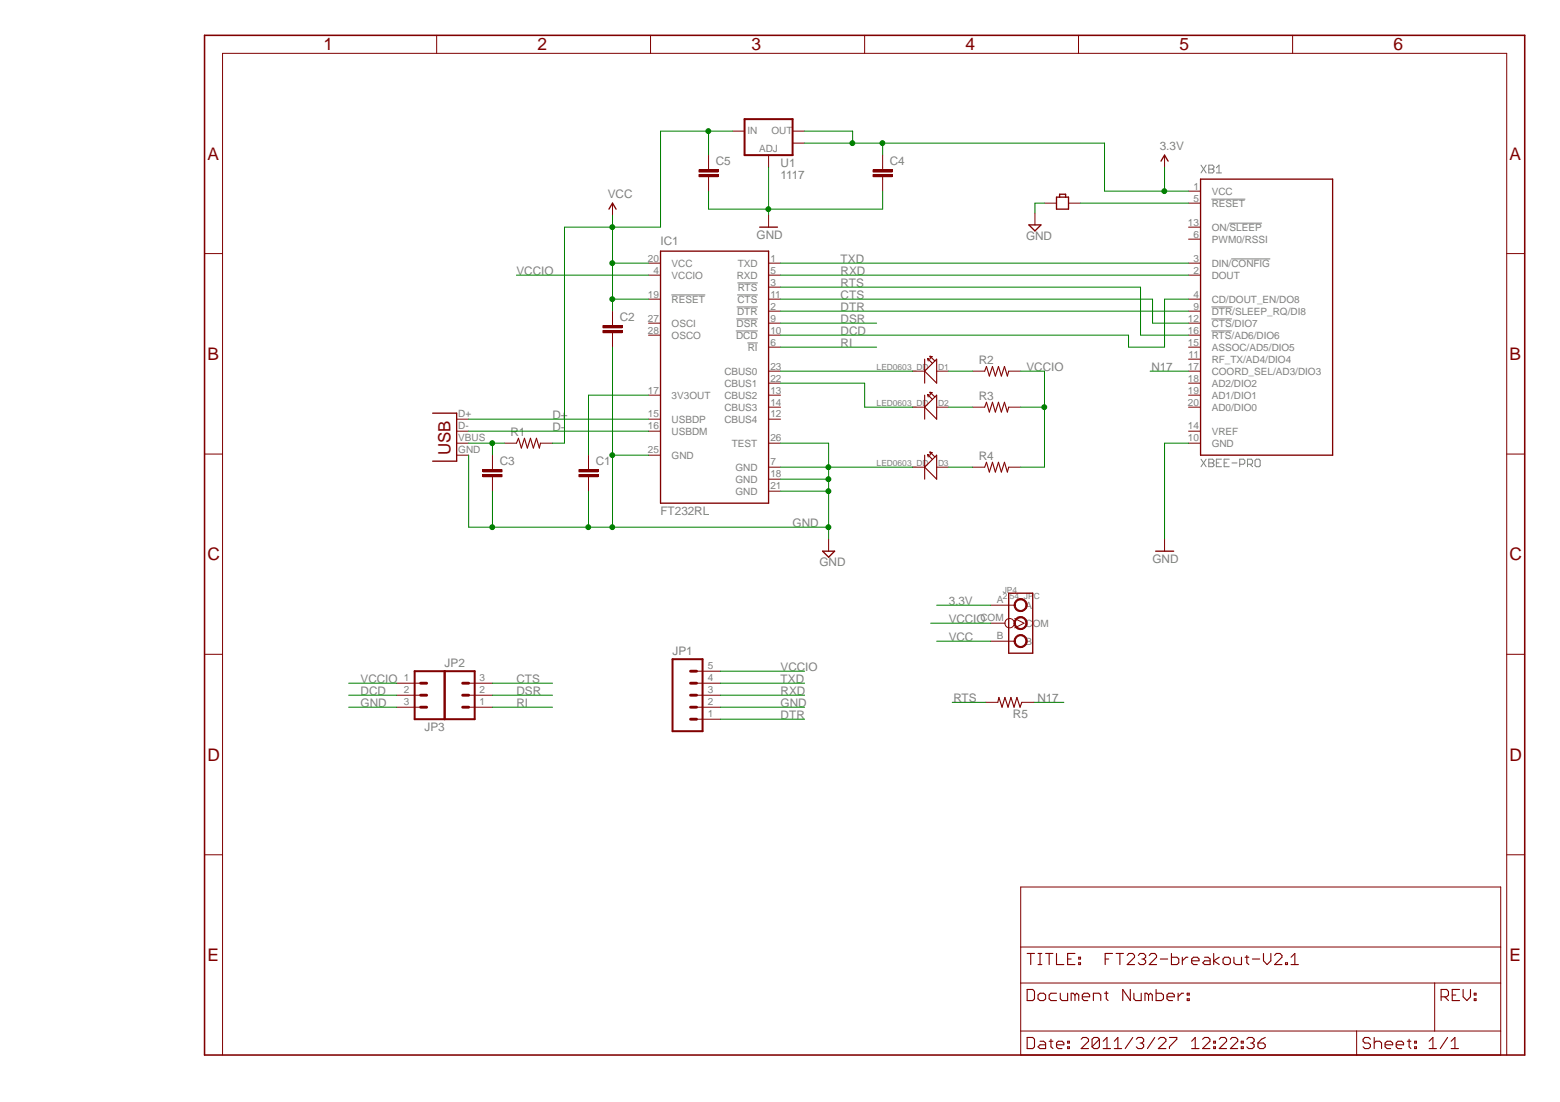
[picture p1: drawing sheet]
<svg xmlns="http://www.w3.org/2000/svg" width="297mm" height="210mm" viewBox="0 0 297 210" stroke-linecap="round" stroke-linejoin="round" font-family="sans-serif">
<g fill="none" stroke="#808080" stroke-width=".19">
<path d="M228.7 31.5l1 1.4M229.7 31.5l-1 1.4M230.2 31.5h.7l.2 .2v.3l-.2 .2 .2 .2v.3l-.2 .2h-.7zM230.2 32.2h.7M230.7 37.9h6.4M231.6 32.9h1M231.6 32l.5-.5v1.4M127.9 56.2h6.3M140.3 58.5h3.9M140.4 56.2h3.8M140.5 53.9h3.7M230.7 58.5h3.9"/>
<path d="M234.1 42.5h6.1M234.5 49.3h7.3M140.2 63h4M140.3 60.7h3.9M142.4 65.3h1.8M230.7 60.7h3.8M230.7 63h3.8M228.7 87.5l1 1.4M229.7 87.5l-1 1.4M230.2 87.5h.7l.2 .2v.2l-.2 .3 .2 .2v.3l-.2 .2h-.7zM230.2 88.2h.7M231.6 88.2h.5"/>
<path d="M232.6 87.5h-1v1.4h1M233.1 88.2h.5M234.1 87.5h-1v1.4h1M234.6 88.2h.9M236.1 88.4h.7l.2-.2v-.5l-.2-.2h-.7v1.4M237.5 88.4h.8l.2-.2v-.5l-.2-.2h-.8v1.4M238 88.4l.5 .5M239.2 87.5h.5l.2 .2v1l-.2 .2h-.5l-.2-.2v-1z"/>
</g>
<path d="M38.9 6.7h251.4v194.3h-251.4z" fill="none" stroke="#800000" stroke-width=".3"/>
<g fill="none" stroke="#800000" stroke-width=".19">
<path d="M83.1 6.7v3.5M123.9 6.7v3.5M164.6 6.7v3.5M205.4 6.7v3.5M246.1 6.7v3.5M116.6 38.7v2.3M139.5 25h2.3M146.3 29.5v2.3M150.9 25h2.3M150.9 27.3h2.3M221.7 29.5v2.3M226.3 36.4h2.3"/>
<path d="M226.3 38.7h2.3M38.9 48.3h3.5M116.6 59.3v2.7M123.5 50.1h2.3M123.5 52.4h2.3M123.5 57h2.3M146.3 50.1h2.3M146.3 52.4h2.3M146.3 54.7h2.3M146.3 57h2.3M146.3 59.3h2.3M146.3 41v2.3"/>
<path d="M226.3 50.1h2.3M226.3 52.4h2.3M226.3 57h2.3M226.3 59.3h2.3M226.3 45.6h2.3M226.3 43.3h2.3M286.9 48.3h3.4M114.8 62.9h3.6v.5h-3.6zM114.8 62h3.6v.4h-3.6zM116.6 63.4v2.7M123.5 75.3h2.3M123.5 79.8h2.3"/>
<path d="M123.5 63.8h2.3M123.5 61.6h2.3M146.3 75.3h2.3M146.3 79.8h2.3M146.3 63.8h2.3M146.3 61.6h2.3M146.3 66.1h2.3M146.3 70.7h2.3M146.3 73h2.3M146.3 77.6h2.3M173.8 70.7h2.3M173.8 77.6h2.3"/>
<path d="M178.4 70.7h2.2M178.4 77.6h2.2M185.2 70.7h2.3M185.2 77.6h2.3M192.1 70.7h2.3M192.1 77.6h2.3M226.3 75.3h2.3M226.3 63.8h2.3M226.3 61.6h2.3M226.3 66.1h2.3M226.3 70.7h2.3M226.3 73h2.3"/>
<path d="M226.3 77.6h2.3M226.3 68.4h2.3M38.9 86.5h3.5M91.9 90.4h3.7v.4h-3.7zM91.9 89.5h3.7v.4h-3.7zM93.8 86.7v2.8M93.8 90.8v2.8M96.1 84.4h2.2M102.9 84.4h2.3M110.2 90.4h3.7v.4h-3.7zM110.2 89.5h3.7v.4h-3.7zM112.1 86.7v2.8"/>
<path d="M112.1 90.8v2.8M123.5 82.1h2.3M123.5 86.7h2.3M146.3 89h2.3M146.3 91.3h2.3M146.3 84.4h2.3M146.3 93.6h2.3M226.3 82.1h2.3M226.3 84.4h2.3M286.9 86.5h3.4M157.8 102.7v2.3M221.7 102.7v2.3"/>
<path d="M38.9 124.6h3.5M75.5 134.7h4.6M75.5 132.4h4.6M75.5 130.1h4.6M89.2 134.7h4.6M89.2 132.4h4.6M89.2 130.1h4.6M132.6 137h4.6M132.6 134.7h4.6M132.6 132.4h4.6M132.6 130.1h4.6M132.6 127.8h4.6"/>
<path d="M286.9 124.6h3.4M38.9 162.8h3.5M194.4 169h91.4v32h-91.4zM286.9 162.8h3.4M194.4 187.2h91.4M194.4 196.4h91.4M194.4 180.4h91.4M258.3 196.4v4.6M273.2 187.2v9.2M42.4 201v-190.8h244.5v190.8"/>
</g>
<g fill="none" stroke="#800000" stroke-width=".21">
<path d="M176.1 70.7l2.3-2.3v4.6zM176.1 77.6l2.3-2.3v4.5zM176.1 68.4v4.6M176.1 75.3v4.5M176.6 68.3l.9 .9M176.6 68.3l.1 .4M176.6 68.3l.5 .1M176.6 75.1l.9 1M176.6 75.1l.1 .5M176.6 75.1l.5 .2M177.1 67.9l.9 .8M177.1 67.9h.4"/>
<path d="M177.1 67.9l.1 .4M177.1 74.7l.9 .9M177.1 74.7l.4 .1M177.1 74.7l.1 .4M187.5 70.7l.3-.9 .6 1.8 .6-1.8 .5 1.8 .6-1.8 .6 1.8 .6-1.8 .5 1.8 .3-.9M187.5 77.6l.3-1 .6 1.9 .6-1.9 .5 1.9 .6-1.9 .6 1.9 .6-1.9 .5 1.9 .3-.9M98.3 84.4l.4-.9 .6 1.8 .6-1.8 .5 1.8 .6-1.8 .6 1.8 .6-1.8 .5 1.8 .2-.9M195.6 188.5h1l.4 .3v1.4l-.4 .4h-1zM195.6 197.6h1l.4 .4v1.4l-.4 .3h-1zM195.6 181.6h1.4M196.3 181.6v2.1M197.7 189.5l.3-.3h.7l.4 .3v.7l-.4 .4h-.7l-.3-.4z"/>
<path d="M197.7 181.6h.7M197.7 183.7h.7M198 198.3h.7l.4 .4v1h-1.1l-.3-.3 .3-.4h1.1M198 181.6v2.1M199.1 181.6h1.4M199.8 198.3h.7M199.8 181.6v2.1M200.1 198v1.4l.4 .3M201.2 199h1.4v-.3l-.4-.4h-.7l-.3 .4v.7l.3 .3h.7M201.2 181.6v2.1h1.4M201.2 189.2h-1.1l-.3 .3v.7l.3 .4h1.1M201.9 189.2v1l.3 .4h1.1v-1.4"/>
<path d="M203.3 199.4h.3v.3h-.3zM203.3 198.3h.3v.4h-.3zM203.3 182.7h.7M204.7 181.6h-1.4v2.1h1.4M204.7 189.5l-.4-.3h-.3v1.4M204.7 189.5l.3-.3 .4 .3v1.1M204.7 189.5v1.1M205.4 183.4h.3v.3h-.3zM205.4 182.3h.3v.4h-.3zM205.9 198l.3-.4h.7l.4 .4v.3l-1.4 1.4h1.4M206.1 189.9h1.4v-.4l-.4-.3h-.7l-.3 .3v.7l.3 .4h.7M208.2 190.6v-1.4h1.1l.3 .3v1.1"/>
<path d="M209.3 198v1.4l-.3 .3h-.7l-.4-.3M209.3 198l-.3-.4h-.7l-.4 .4v1.4M209.3 198l-1.4 1.4M210.1 199.7h1.4M210.1 198.3l.7-.7v2.1M210.3 189.2h.7M210.4 182.7h.7M210.7 188.8v1.4l.3 .4M211.8 181.6h-1.4v2.1M212.2 199.7h1.4M212.2 198.3l.7-.7v2.1M212.5 181.6h1.4"/>
<path d="M213.2 181.6v2.1M214.6 182l.4-.4h.7l.3 .4v.3l-1.4 1.4h1.4M215.2 188.5v2.1l-1.4-2.1v2.1M215.7 197.6l-1.5 2.1M215.9 189.2v1l.3 .4h1.1v-1.4M216.4 198l.3-.4h.7l.4 .4v.3l-.4 .4M216.7 182l.4-.4h.7l.3 .4v.3l-.3 .4M217.1 198.7h.3M217.4 198.7l.4 .3v.4l-.4 .3h-.7l-.3-.3M217.4 182.7h.4M217.8 182.7l.3 .3v.4l-.3 .3h-.7l-.4-.3M218.7 189.5l-.3-.3h-.4v1.4"/>
<path d="M218.7 189.5v1.1M218.7 189.5l.4-.3 .3 .3v1.1M218.8 182l.4-.4h.7l.3 .4v.3l-1.4 1.4h1.4M219.9 197.6l-1.4 2.1M220.1 188.5v2.1h1l.4-.4v-.7l-.4-.3h-1M220.6 198l.3-.4h.7l.4 .4v.3l-1.4 1.4h1.4M220.9 182.7h1.4M222.2 189.9h1.4v-.4l-.3-.3h-.8l-.3 .3v.7l.3 .4h.8M222.7 197.6h1.4v.4l-1.4 1.4v.3M223.1 181.6v2.1h1l.4-.3v-.7l-.4-.4h-1M224.3 189.2v1.4M225.1 182.3v1.4"/>
<path d="M225.4 189.2h-.4l-.7 .7M226.1 190.2h.3v.4h-.3zM226.1 189.2h.3v.3h-.3zM226.2 182.3h-.4l-.7 .7M226.9 199.7h1.4M226.9 198.3l.7-.7v2.1M226.9 183h1.4v-.3l-.3-.4h-.8l-.3 .4v.7l.3 .3h.8M229 198l.4-.4h.6l.4 .4v.3l-1.4 1.4h1.4M229.4 182.3h.6l.4 .4v1h-1l-.4-.3 .4-.4h1M231.1 199.4h.3v.3h-.3zM231.1 198.3h.3v.4h-.3zM231.1 181.6v2.1"/>
<path d="M232.2 198l.3-.4h.7l.4 .4v.3l-1.4 1.4h1.4M232.2 182.3l-1.1 .7 1.1 .7M232.9 182.7l.3-.4h.7l.4 .4v.7l-.4 .3h-.7l-.3-.3zM234.3 198l.3-.4h.7l.4 .4v.3l-1.4 1.4h1.4M234.9 182.3v1.1l.4 .3h1.1v-1.4M236.3 199.4h.4v.3h-.4zM236.3 198.3h.4v.4h-.4zM237.1 182.3h.7M237.4 198l.3-.4h.8l.3 .4v.3l-.3 .4M237.4 182v1.4l.4 .3M238.1 198.7h.4M238.5 198.7l.3 .3v.4l-.3 .3h-.8l-.3-.3"/>
<path d="M238.5 182.7h1.4M239.5 198.7h1.1l.3 .3v.4l-.3 .3h-.7l-.4-.3zM240.6 181.6v1.4l.7 .7 .7-.7v-1.4M240.9 197.6l-.7 .4-.7 .7M242.7 182l.3-.4h.7l.4 .4v.3l-1.4 1.4h1.4M244.8 183.4h.4v.3h-.4zM245.8 183.7h1.4M245.8 182.3l.7-.7v2.1M260.9 198l-.3-.4h-.7l-.4 .4v.3l.4 .4h.7l.3 .3v.4l-.3 .3h-.7l-.4-.3M261.7 198.7l.3-.4h.7l.4 .4v1M261.7 197.6v2.1M263.7 199h1.5v-.3l-.4-.4h-.7l-.4 .4v.7l.4 .3h.7"/>
<path d="M265.9 199h1.4v-.3l-.4-.4h-.7l-.3 .4v.7l.3 .3h.7M268 198.3h.6M268.3 198v1.4l.3 .3M269.4 199.4h.3v.3h-.3zM269.4 198.3h.3v.4h-.3zM272.1 199.7h1.4M272.1 198.3l.7-.7v2.1M274.4 189.9h1.1l.3-.4v-.7l-.3-.3h-1.1v2.1M275.1 189.9l.7 .7M275.6 197.6l-1.4 2.1M276.3 199.7h1.4M276.3 198.3l.7-.7v2.1"/>
<path d="M276.5 189.5h.7M277.9 188.5h-1.4v2.1h1.4M278.6 188.5v1.4l.7 .7 .7-.7v-1.4M280.7 190.2h.4v.4h-.4zM280.7 189.2h.4v.3h-.4z"/>
</g>
<path d="M116 39.8l.6-1.1 .7 1.1M221.1 30.7l.6-1.2 .7 1.2M228.6 34.1h25.1v52.6h-25.1zM125.8 47.8h20.5v48h-20.5zM144.7 43.3h3.3M156.6 105h2.3l-1.1 1.1zM220 105h3.5" fill="none" stroke="#800000" stroke-width=".25"/>
<path d="M114.8 63.2h3.6M114.8 62.2h3.6M91.9 90.6h3.7M91.9 89.7h3.7M110.2 90.6h3.7M110.2 89.7h3.7" fill="none" stroke="#800000" stroke-width=".42"/>
<path d="M141.8 22.7h9.1v6.8h-9.1zM79 127.8h11.4v9.2h-11.4zM84.7 127.8v9.2M128.1 125.6h5.7v13.7h-5.7z" fill="none" stroke="#800000" stroke-width=".38"/>
<path d="M80.1 132.4h1.1M80.1 134.7h1.1M80.1 130.1h1.1M88.1 132.4h1.1M88.1 134.7h1.1M88.1 130.1h1.1M131.5 132.4h1.1M131.5 134.7h1.1M131.5 137h1.1M131.5 127.8h1.1M131.5 130.1h1.1" fill="none" stroke="#800000" stroke-width=".55"/>
<path d="M193.4 114.4a1.26 1.26 0 0 1 2 .2 1.26 1.26 0 0 1-.7 1.9 1.26 1.26 0 0 1-1.6-1.2h.2a1.02 1.02 0 0 1 1.4-1.1 1.02 1.02 0 0 1 .4 1.7 1.02 1.02 0 0 1-1.7-.3l-.1-.3h-.2z" fill-rule="evenodd" fill="#800000"/>
<path d="M193.4 114.4a1.26 1.26 0 0 1 2 .2 1.26 1.26 0 0 1-.7 1.9 1.26 1.26 0 0 1-1.6-1.2h.2a1.02 1.02 0 0 1 1.4-1.1 1.02 1.02 0 0 1 .4 1.7 1.02 1.02 0 0 1-1.7-.3l-.1-.3h-.2z" fill="none" stroke="#800000" stroke-width=".19"/>
<path d="M193.4 117.9a1.26 1.26 0 0 1 2 .2 1.26 1.26 0 0 1-.7 1.8 1.26 1.26 0 0 1-1.6-1.2h.2a1.02 1.02 0 0 1 1.4-1 1.02 1.02 0 0 1 .4 1.6 1.02 1.02 0 0 1-1.7-.3l-.1-.3h-.2z" fill-rule="evenodd" fill="#800000"/>
<path d="M193.4 117.9a1.26 1.26 0 0 1 2 .2 1.26 1.26 0 0 1-.7 1.8 1.26 1.26 0 0 1-1.6-1.2h.2a1.02 1.02 0 0 1 1.4-1 1.02 1.02 0 0 1 .4 1.6 1.02 1.02 0 0 1-1.7-.3l-.1-.3h-.2z" fill="none" stroke="#800000" stroke-width=".19"/>
<path d="M193.4 121.3a1.26 1.26 0 0 1 2 .2 1.26 1.26 0 0 1-.7 1.9 1.26 1.26 0 0 1-1.6-1.3h.2a1.02 1.02 0 0 1 1.4-1 1.02 1.02 0 0 1 .4 1.6 1.02 1.02 0 0 1-1.7-.2l-.1-.4h-.2z" fill-rule="evenodd" fill="#800000"/>
<g fill="none" stroke="#800000" stroke-width=".19">
<path d="M133.1 33.2h3.6v.5h-3.6zM133.1 32.3h3.6v.5h-3.6zM134.9 29.5v2.8M134.9 33.7v2.7M166.2 33.2h3.7v.5h-3.7zM166.2 32.3h3.7v.5h-3.7zM168.1 29.5v2.8M168.1 33.7v2.7M198.9 38.7h2.3M203.5 38.7h2.2M197.1 40.6v2.2M87 79.8h2.2"/>
<path d="M87 82.1h2.2M87 84.4h2.2M87 86.7h2.2M173.8 89h2.3M178.4 89h2.2M185.2 89h2.3M192.1 89h2.3M188.6 118.7h2.8M188.6 115.3h4.6M193.2 117.8l1.8 .9-1.8 .9M187.7 133.8h2.3M188.6 122.1h4.6"/>
<path d="M193.4 121.3a1.26 1.26 0 0 1 2 .2 1.26 1.26 0 0 1-.7 1.9 1.26 1.26 0 0 1-1.6-1.3h.2a1.02 1.02 0 0 1 1.4-1 1.02 1.02 0 0 1 .4 1.6 1.02 1.02 0 0 1-1.7-.2l-.1-.4h-.2zM194.6 133.8h2.2"/>
<circle cx="192.2" cy="118.7" r=".89"/>
</g>
<path d="M201.2 37.5h2.3v2.3h-2.3zM201.8 37.5v-.5h1.1v.5M195.9 42.8h2.3l-1.1 1.2zM82.4 78.7h4.6v9.1h-4.6M192.1 113h4.5v11.4h-4.5z" fill="none" stroke="#800000" stroke-width=".25"/>
<path d="M133.1 33.4h3.6M133.1 32.6h3.6M166.2 33.4h3.7M166.2 32.6h3.7" fill="none" stroke="#800000" stroke-width=".42"/>
<path d="M176.1 86.7v4.6M176.6 86.6l.9 .9M176.6 86.6l.1 .4M176.6 86.6l.5 .1M177.1 86.1l.9 .9M177.1 86.1l.4 .1M177.1 86.1l.1 .5M178.4 86.7v4.6l-2.3-2.3zM187.5 89l.3-.9 .6 1.8 .6-1.8 .5 1.8 .6-1.8 .6 1.8 .6-1.8 .5 1.8 .3-.9M190 133.8l.2-1 .6 1.9 .5-1.9 .6 1.9 .6-1.9 .6 1.9 .5-1.9 .6 1.9 .4-.9" fill="none" stroke="#800000" stroke-width=".21"/>
<path d="M148.6 93.6h9.2M148.6 91.3h9.2v11.4" fill="none" stroke="#008000" stroke-width=".19"/>
<circle cx="157.7" cy="93.6" r=".46" fill="#008000"/>
<g fill="none" stroke="#008000" stroke-width=".19">
<path d="M148.6 89h9.2v2.3"/>
<circle cx="157.7" cy="93.6" r=".46"/>
</g>
<circle cx="157.7" cy="91.3" r=".46" fill="#008000"/>
<g fill="none" stroke="#008000" stroke-width=".19">
<path d="M123.5 86.7h-6.9v13.7h41.2"/>
<circle cx="157.7" cy="91.3" r=".46"/>
</g>
<circle cx="157.7" cy="100.4" r=".46" fill="#008000"/>
<g fill="none" stroke="#008000" stroke-width=".19">
<path d="M148.6 84.4h9.2v4.6"/>
<circle cx="157.7" cy="100.4" r=".46"/>
</g>
<circle cx="157.7" cy="89" r=".46" fill="#008000"/>
<g fill="none" stroke="#008000" stroke-width=".19">
<path d="M112.1 93.6v6.8h4.5"/>
<circle cx="157.7" cy="89" r=".46"/>
</g>
<circle cx="116.6" cy="100.4" r=".46" fill="#008000"/>
<g fill="none" stroke="#008000" stroke-width=".19">
<path d="M116.6 66.1v20.6"/>
<circle cx="116.6" cy="100.4" r=".46"/>
</g>
<circle cx="116.6" cy="86.7" r=".46" fill="#008000"/>
<g fill="none" stroke="#008000" stroke-width=".19">
<path d="M93.8 93.6v6.8h18.3"/>
<circle cx="116.6" cy="86.7" r=".46"/>
</g>
<circle cx="112" cy="100.4" r=".46" fill="#008000"/>
<g fill="none" stroke="#008000" stroke-width=".19">
<path d="M89.2 86.7v13.7h4.6"/>
<circle cx="112" cy="100.4" r=".46"/>
</g>
<circle cx="93.7" cy="100.4" r=".46" fill="#008000"/>
<g fill="none" stroke="#008000" stroke-width=".19">
<path d="M146.3 31.8v9.2M168.1 36.4v3.4h-21.8M157.8 89h16M226.3 84.4h-4.6v18.3"/>
<circle cx="93.7" cy="100.4" r=".46"/>
</g>
<circle cx="146.3" cy="39.8" r=".46" fill="#008000"/>
<g fill="none" stroke="#008000" stroke-width=".19">
<path d="M134.9 36.4v3.4h11.4M139.5 25h-13.7v18.3h-9.2v-2.3M198.9 38.7h-1.8v1.9M116.6 57v2.3M148.6 50.1h77.7M148.6 52.4h77.7M148.6 54.7h68.6v9.1h9.1M148.6 57h70.9v4.6h6.8M148.6 59.3h77.7M89.2 79.8h34.3M123.5 75.3h-11.4v11.4M89.2 82.1h34.3"/>
<path d="M66.4 134.7h9.1M93.8 130.1h11.4M137.2 134.7h16M137.2 130.1h16M137.2 132.4h16M137.2 137h16M181.3 133.8h6.4"/>
<circle cx="146.3" cy="39.8" r=".46"/>
</g>
<circle cx="116.6" cy="43.3" r=".46" fill="#008000"/>
<g fill="none" stroke="#008000" stroke-width=".19">
<path d="M116.6 43.3v6.8h6.9"/>
<circle cx="116.6" cy="43.3" r=".46"/>
</g>
<circle cx="116.6" cy="50.1" r=".46" fill="#008000"/>
<g fill="none" stroke="#008000" stroke-width=".19">
<path d="M116.6 50.1v6.9"/>
<circle cx="116.6" cy="50.1" r=".46"/>
</g>
<circle cx="116.6" cy="57" r=".46" fill="#008000"/>
<g fill="none" stroke="#008000" stroke-width=".19">
<path d="M134.9 25v4.5M116.6 57h6.9M116.6 43.3h-9.1v41.1h-2.3"/>
<circle cx="116.6" cy="57" r=".46"/>
</g>
<circle cx="134.9" cy="25" r=".46" fill="#008000"/>
<g fill="none" stroke="#008000" stroke-width=".19">
<path d="M89.2 84.4h6.9M93.8 84.4v2.3M178.4 122.1h10.2"/>
<circle cx="134.9" cy="25" r=".46"/>
</g>
<circle cx="93.7" cy="84.4" r=".46" fill="#008000"/>
<g fill="none" stroke="#008000" stroke-width=".19">
<path d="M221.7 31.8v4.6h4.6M226.3 57h-4.6v9.1h-6.8v-2.3h-66.3M148.6 70.7h25.2M148.6 73h16v4.6h9.2M180.6 70.7h4.6M180.6 77.6h4.6M66.4 132.4h9.1"/>
<circle cx="93.7" cy="84.4" r=".46"/>
</g>
<circle cx="221.7" cy="36.4" r=".46" fill="#008000"/>
<g fill="none" stroke="#008000" stroke-width=".19">
<path d="M153.2 27.3h57.1v9.1h11.4M153.2 25h9.1v2.3"/>
<circle cx="221.7" cy="36.4" r=".46"/>
</g>
<circle cx="162.3" cy="27.3" r=".46" fill="#008000"/>
<g fill="none" stroke="#008000" stroke-width=".19">
<path d="M168.1 27.3v2.2"/>
<circle cx="162.3" cy="27.3" r=".46"/>
</g>
<circle cx="168" cy="27.3" r=".46" fill="#008000"/>
<g fill="none" stroke="#008000" stroke-width=".19">
<path d="M98.3 52.4h25.2M194.4 77.6h4.5M194.4 70.7h4.5v18.3h-4.5M177.2 118.7h11.4M178.4 115.3h10.2M66.4 130.1h9.1M137.2 127.8h16"/>
<circle cx="168" cy="27.3" r=".46"/>
</g>
<circle cx="198.8" cy="77.6" r=".46" fill="#008000"/>
<g fill="none" stroke="#008000" stroke-width=".19">
<path d="M205.7 38.7h20.6M148.6 66.1h18.3M148.6 61.6h18.3M219 70.7h7.3M180.6 89h4.6M93.8 134.7h11.4M93.8 132.4h11.4M196.8 133.8h5.8"/>
<circle cx="198.8" cy="77.6" r=".46"/>
</g>
<g font-size="3.3" fill="#800000">
<text x="61.6" y="9.6">1</text>
<text x="102.3" y="9.6">2</text>
<text x="143.1" y="9.6">3</text>
<text x="183.8" y="9.6">4</text>
<text x="224.6" y="9.6">5</text>
<text x="265.3" y="9.6">6</text>
<text x="39.5" y="30.4">A</text>
<text x="287.4" y="30.4">A</text>
<text x="39.5" y="68.6">B</text>
<text x="287.4" y="68.6">B</text>
<text x="39.5" y="106.7">C</text>
<text x="287.4" y="106.7">C</text>
<text x="39.5" y="144.9">D</text>
<text x="287.4" y="144.9">D</text>
<text x="39.5" y="183">E</text>
<text x="287.4" y="183">E</text>
</g>
<text font-size="3.2" fill="#800000" x="85.8" y="86.7" transform="rotate(-90 85.8 86.7)">USB</text>
<g font-size="2.2" fill="#808080">
<text x="220.9" y="28.7">3.3V</text>
<text x="136.3" y="31.5">C5</text>
<text x="148.6" y="34.1">1117</text>
<text x="148.6" y="31.8">U1</text>
<text x="169.4" y="31.5">C4</text>
<text x="115.7" y="37.8">VCC</text>
<text x="125.8" y="46.7">IC1</text>
<text x="144.1" y="45.6">GND</text>
<text x="195.4" y="45.7">GND</text>
<text x="98.3" y="52.4">VCCIO</text>
<text x="160.1" y="50.1">TXD</text>
<text x="160.1" y="52.4">RXD</text>
<text x="160.1" y="54.7">RTS</text>
<text x="160.1" y="57">CTS</text>
<text x="160.1" y="59.3">DTR</text>
<text x="118" y="61.2">C2</text>
<text x="160.1" y="63.8">DCD</text>
<text x="160.1" y="61.6">DSR</text>
<text x="160.1" y="66.1">RI</text>
<text x="186.4" y="69.3">R2</text>
<text x="195.5" y="70.7">VCCIO</text>
<text x="219.2" y="70.7">N17</text>
<text x="186.4" y="76.2">R3</text>
<text x="97.2" y="83.1">R1</text>
<text x="105.2" y="82.1">D-</text>
<text x="105.2" y="79.8">D+</text>
<text x="95.2" y="88.6">C3</text>
<text x="113.5" y="88.6">C1</text>
<text x="186.4" y="87.6">R4</text>
<text x="125.8" y="98.1">FT232RL</text>
<text x="150.9" y="100.4">GND</text>
<text x="156" y="107.8">GND</text>
<text x="219.5" y="107.3">GND</text>
<text x="180.6" y="115.3">3.3V</text>
<text x="180.6" y="118.7">VCCIO</text>
<text x="128.1" y="124.8">JP1</text>
<text x="180.6" y="122.1">VCC</text>
<text x="68.7" y="130.1">VCCIO</text>
<text x="84.7" y="127.1">JP2</text>
<text x="98.3" y="130.1">CTS</text>
<text x="148.6" y="130.1">TXD</text>
<text x="148.6" y="127.8">VCCIO</text>
<text x="68.7" y="134.7">GND</text>
<text x="68.7" y="132.4">DCD</text>
<text x="98.3" y="134.7">RI</text>
<text x="98.3" y="132.4">DSR</text>
<text x="148.6" y="134.7">GND</text>
<text x="148.6" y="132.4">RXD</text>
<text x="148.6" y="137">DTR</text>
<text x="181.5" y="133.8">RTS</text>
<text x="192.9" y="136.7">R5</text>
<text x="197.5" y="133.8">N17</text>
<text x="80.8" y="139.3">JP3</text>
</g>
<g font-size="1.9" fill="#808080">
<text x="142.3" y="25.6">IN</text>
<text x="144.5" y="28.9">ADJ</text>
<text x="146.9" y="25.6">OUT</text>
<text x="227.2" y="36.1">1</text>
<text x="227.2" y="38.4">5</text>
<text x="230.7" y="37.1">VCC</text>
<text x="230.7" y="39.4">RESET</text>
<text x="226.2" y="43">13</text>
<text x="227.2" y="45.3">6</text>
<text x="230.7" y="46.3">PWM0/RSSI</text>
<text x="230.7" y="44">ON/SLEEP</text>
<text x="123.4" y="49.8">20</text>
<text x="124.4" y="52.1">4</text>
<text x="127.9" y="50.8">VCC</text>
<text x="127.9" y="53.1">VCCIO</text>
<text x="140.3" y="53.1">RXD</text>
<text x="140.5" y="50.8">TXD</text>
<text x="146.7" y="49.8">1</text>
<text x="146.7" y="52.1">5</text>
<text x="227.2" y="52.1">2</text>
<text x="227.2" y="49.8">3</text>
<text x="230.7" y="53.1">DOUT</text>
<text x="230.7" y="50.8">DIN/CONFIG</text>
<text x="123.4" y="56.7">19</text>
<text x="127.9" y="57.7">RESET</text>
<text x="140.3" y="59.9">DTR</text>
<text x="140.4" y="57.7">CTS</text>
<text x="140.5" y="55.4">RTS</text>
<text x="146.7" y="54.4">3</text>
<text x="146.7" y="56.7">11</text>
<text x="146.7" y="59">2</text>
<text x="227.2" y="56.7">4</text>
<text x="227.2" y="59">9</text>
<text x="230.7" y="57.7">CD/DOUT_EN/DO8</text>
<text x="230.7" y="59.9">DTR/SLEEP_RQ/DI8</text>
<text x="123.4" y="63.5">28</text>
<text x="123.4" y="61.3">27</text>
<text x="127.9" y="64.5">OSCO</text>
<text x="127.9" y="62.2">OSCI</text>
<text x="140.2" y="64.5">DCD</text>
<text x="140.3" y="62.2">DSR</text>
<text x="146.7" y="61.3">9</text>
<text x="146.7" y="63.5">10</text>
<text x="146.7" y="65.8">6</text>
<text x="226.2" y="61.3">12</text>
<text x="226.2" y="65.8">15</text>
<text x="226.2" y="63.5">16</text>
<text x="230.7" y="62.2">CTS/DIO7</text>
<text x="230.7" y="64.5">RTS/AD6/DIO6</text>
<text x="137.9" y="71.4">CBUS0</text>
<text x="142.4" y="66.8">RI</text>
<text x="146.7" y="70.4">23</text>
<text x="226.2" y="70.4">17</text>
<text x="226.3" y="68.1">11</text>
<text x="230.7" y="69.1">RF_TX/AD4/DIO4</text>
<text x="230.7" y="66.8">ASSOC/AD5/DIO5</text>
<text x="230.7" y="71.4">COORD_SEL/AD3/DIO3</text>
<text x="123.4" y="75">17</text>
<text x="127.9" y="75.9">3V3OUT</text>
<text x="137.9" y="73.7">CBUS1</text>
<text x="137.9" y="75.9">CBUS2</text>
<text x="146.7" y="72.7">22</text>
<text x="146.7" y="75">13</text>
<text x="146.7" y="77.3">14</text>
<text x="226.2" y="72.7">18</text>
<text x="226.2" y="75">19</text>
<text x="226.2" y="77.3">20</text>
<text x="230.7" y="73.7">AD2/DIO2</text>
<text x="230.7" y="75.9">AD1/DIO1</text>
<text x="87.2" y="79.5">D+</text>
<text x="87.2" y="81.8">D-</text>
<text x="123.4" y="79.5">15</text>
<text x="123.4" y="81.8">16</text>
<text x="127.9" y="80.5">USBDP</text>
<text x="127.9" y="82.8">USBDM</text>
<text x="137.9" y="78.2">CBUS3</text>
<text x="137.9" y="80.5">CBUS4</text>
<text x="146.7" y="79.5">12</text>
<text x="226.2" y="81.8">14</text>
<text x="230.7" y="82.8">VREF</text>
<text x="230.7" y="78.2">AD0/DIO0</text>
<text x="87.2" y="84.1">VBUS</text>
<text x="87.2" y="86.4">GND</text>
<text x="123.4" y="86.4">25</text>
<text x="127.9" y="87.4">GND</text>
<text x="139.3" y="85.1">TEST</text>
<text x="140" y="89.7">GND</text>
<text x="146.7" y="88.6">7</text>
<text x="146.7" y="84.1">26</text>
<text x="226.2" y="84.1">10</text>
<text x="230.7" y="85.1">GND</text>
<text x="140" y="91.9">GND</text>
<text x="140" y="94.2">GND</text>
<text x="146.7" y="90.9">18</text>
<text x="146.7" y="93.2">21</text>
<text x="186.7" y="118.4">COM</text>
<text x="189.8" y="114.9">A</text>
<text x="195.3" y="119.4">C</text>
<text x="195.3" y="116">A</text>
<text x="196.6" y="119.4">OM</text>
<text x="189.8" y="121.8">B</text>
<text x="195.3" y="122.8">B</text>
<text x="76.9" y="129.8">1</text>
<text x="91.3" y="129.8">3</text>
<text x="134.7" y="129.8">4</text>
<text x="134.7" y="127.5">5</text>
<text x="76.9" y="132.1">2</text>
<text x="76.9" y="134.4">3</text>
<text x="91.3" y="134.4">1</text>
<text x="91.3" y="132.1">2</text>
<text x="134.7" y="136.7">1</text>
<text x="134.7" y="134.4">2</text>
<text x="134.7" y="132.1">3</text>
</g>
<g font-size="1.6" fill="#808080">
<text x="166.9" y="70.5">LED0603_DD</text>
<text x="178.6" y="70.5">D1</text>
<text x="166.9" y="77.3">LED0603_DD</text>
<text x="178.6" y="77.3">D2</text>
<text x="166.9" y="88.8">LED0603_DD</text>
<text x="178.6" y="88.8">D3</text>
<text x="190.9" y="113">JP4</text>
<text x="190.9" y="114.1">2.</text>
<text x="192.3" y="114.1">54_JPC</text>
</g>
</svg>
